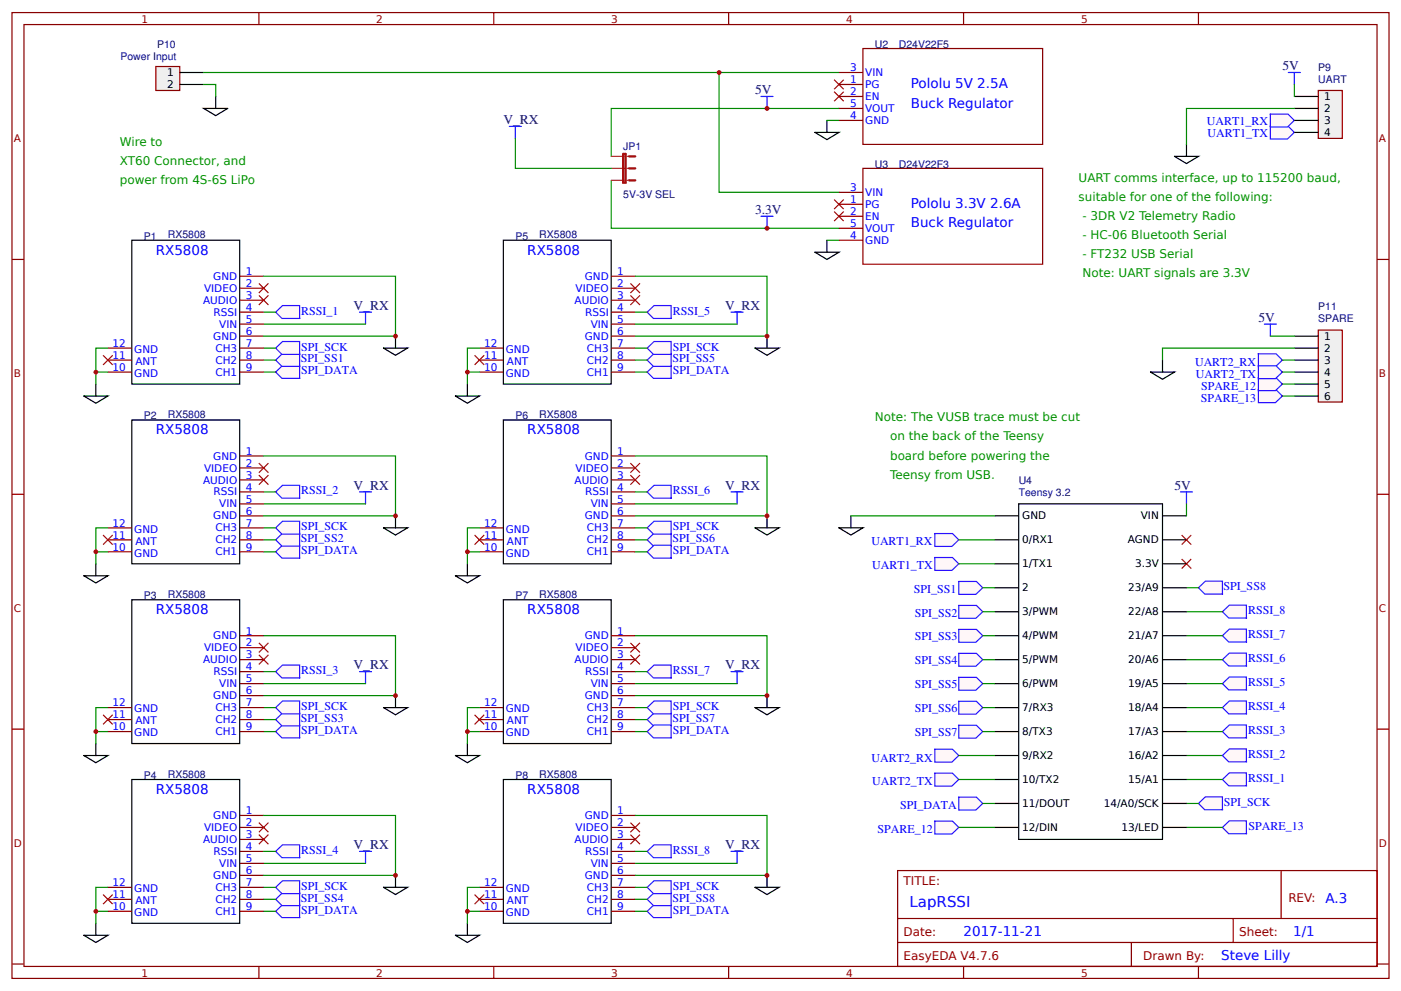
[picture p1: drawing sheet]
<svg xmlns="http://www.w3.org/2000/svg" width="312mm" height="221mm" viewBox="0 0 312 221" stroke-linecap="round" stroke-linejoin="round" font-family="sans-serif">
<g fill="none" stroke="#800" stroke-width=".27">
<path d="M2.7 2.8h306.4v215h-306.4zM5.3 5.5h301.1v209.6h-301.1zM57.6 2.8v2.7M109.9 2.8v2.7M162.2 2.8v2.7M214.4 2.8v2.7M266.7 2.8v2.7M2.7 57.7h2.6M306.4 57.7h2.7M2.7 110h2.6M306.4 110h2.7M2.7 162.3h2.6"/>
<path d="M306.4 162.3h2.7M199.8 193.8h106.6v21.3h-106.6zM285.1 193.8v10.6M2.7 214.6h2.6M57.6 215.1v2.7M109.9 215.1v2.7M162.2 215.1v2.7M199.8 204.4h106.6M199.8 209.8h106.6M214.4 215.1v2.7M251.8 209.8v5.3M266.7 215.1v2.7"/>
<path d="M274.4 204.4v5.4M306.4 214.6h2.7"/>
</g>
<g fill="#fff7f8" stroke="#430aff" stroke-width=".27">
<path d="M61.3 82.8l1.6-1.5h3.8v2.9h-4z"/>
<path d="M61.3 80.1l1.6-1.4h3.8v2.8h-4z"/>
<path d="M61.3 77.5l1.6-1.5h3.8v2.9h-4z"/>
</g>
<path d="M58.7 77.5h2.6M58.7 80.1h2.6M58.7 82.8h2.6" fill="none" stroke="#080" stroke-width=".27"/>
<g fill="#fff7f8" stroke="#430aff" stroke-width=".27">
<path d="M61.3 122.8l1.6-1.5h3.8v2.9h-4z"/>
<path d="M61.3 120.1l1.6-1.4h3.8v2.8h-4z"/>
<path d="M61.3 117.5l1.6-1.5h3.8v2.9h-4z"/>
</g>
<path d="M58.7 117.5h2.6M58.7 120.1h2.6M58.7 122.8h2.6" fill="none" stroke="#080" stroke-width=".27"/>
<g fill="#fff7f8" stroke="#430aff" stroke-width=".27">
<path d="M61.3 162.8l1.6-1.4h3.8v2.8h-4z"/>
<path d="M61.3 160.2l1.6-1.5h3.8v2.9h-4z"/>
<path d="M61.3 157.5l1.6-1.5h3.8v2.9h-4z"/>
<path d="M61.3 202.8l1.6-1.4h3.8v2.8h-4z"/>
<path d="M61.3 200.2l1.6-1.5h3.8v2.9h-4z"/>
<path d="M61.3 197.5l1.6-1.5h3.8v2.9h-4z"/>
<path d="M144 82.8l1.6-1.5h3.8v2.9h-4z"/>
<path d="M144 80.1l1.6-1.4h3.8v2.8h-4z"/>
<path d="M144 77.5l1.6-1.5h3.8v2.9h-4z"/>
<path d="M144 120.1l1.6-1.4h3.8v2.8h-4z"/>
<path d="M144 160.2l1.6-1.5h3.8v2.9h-4z"/>
<path d="M144 202.8l1.6-1.4h3.8v2.8h-4z"/>
<path d="M144 200.2l1.6-1.5h3.8v2.9h-4z"/>
<path d="M144 197.5l1.6-1.5h3.8v2.9h-4z"/>
</g>
<path d="M141.4 77.5h2.6M141.4 80.1h2.6M141.4 82.8h2.6M58.7 157.5h2.6M58.7 160.2h2.6M58.7 162.8h2.6M58.7 197.5h2.6M58.7 200.2h2.6M58.7 202.8h2.6" fill="none" stroke="#080" stroke-width=".27"/>
<g fill="#fff7f8" stroke="#430aff" stroke-width=".27">
<path d="M266.7 178.8l1.5-1.4h3.8l.1 2.8h-4z"/>
<path d="M213.3 177.4h4l1.4 1.4-1.5 1.5h-3.8z"/>
</g>
<path d="M218.7 178.8h2.7" fill="none" stroke="#080" stroke-width=".27"/>
<g fill="#fff7f8" stroke="#430aff" stroke-width=".27">
<path d="M272 173.5l1.6-1.5h3.8v2.9h-4z"/>
<path d="M272 162.8l1.6-1.4h3.8v2.8h-4z"/>
<path d="M272 157.5l1.6-1.5h3.8v2.9h-4z"/>
<path d="M272 152.2l1.6-1.5h3.8v2.9h-4z"/>
<path d="M272 146.8l1.6-1.4h3.8v2.8h-4z"/>
<path d="M272 141.5l1.6-1.5h3.8v2.9h-4z"/>
<path d="M272 136.2l1.6-1.5h3.8v2.9h-4z"/>
</g>
<path d="M264 157.5h8M264 152.2h8M264 173.5h8M264 168.2h8M264 162.8h8" fill="none" stroke="#080" stroke-width=".27"/>
<g fill="#fff7f8" stroke="#430aff" stroke-width=".27">
<path d="M144 117.5l1.6-1.5h3.8v2.9h-4z"/>
<path d="M144 157.5l1.6-1.5h3.8v2.9h-4z"/>
<path d="M144 122.8l1.6-1.5h3.8v2.9h-4z"/>
<path d="M144 162.8l1.6-1.4h3.8v2.8h-4z"/>
<path d="M272 168.2l1.6-1.5h3.8v2.9h-4z"/>
<path d="M61.3 109.5l1.6-1.5h3.8v2.9h-4z"/>
</g>
<path d="M58.7 112.1h22.6M141.4 117.5h2.6M141.4 122.8h2.6M141.4 120.1h2.6M141.4 157.5h2.6M141.4 162.8h2.6M141.4 160.2h2.6M141.4 197.5h2.6M141.4 200.2h2.6M141.4 202.8h2.6" fill="none" stroke="#080" stroke-width=".27"/>
<path d="M80 69.5h2.7M81.3 69.5v2.6M80 109.5h2.7M81.3 109.5v2.6M262.7 109.5h2.7M264 109.5v2.6" fill="none" stroke="#00f" stroke-width=".27"/>
<path d="M85.3 77.5h5.4l-2.7 1.6zM88 74.8v2.7M85.3 117.5h5.4l-2.7 1.6zM88 114.8v2.7" fill="none" stroke="#000" stroke-width=".27"/>
<g fill="#fff7f8" stroke="#430aff" stroke-width=".27">
<path d="M213.3 129.4h4l1.4 1.4-1.5 1.5h-3.8z"/>
<path d="M213.3 134.8h4l1.4 1.4-1.5 1.4h-3.8z"/>
<path d="M213.3 140.1h4l1.4 1.4-1.5 1.5h-3.8z"/>
<path d="M213.3 145.4h4l1.4 1.4-1.5 1.5h-3.8z"/>
<path d="M213.3 150.8h4l1.4 1.4-1.5 1.4h-3.8z"/>
<path d="M213.3 156.1h4l1.4 1.4-1.5 1.5h-3.8z"/>
<path d="M213.3 161.4h4l1.4 1.4-1.5 1.5h-3.8z"/>
<path d="M266.7 130.8l1.5-1.5h3.8l.1 2.9h-4z"/>
</g>
<path d="M218.7 136.2h2.7M218.7 146.8h2.7M218.7 141.5h2.7" fill="none" stroke="#080" stroke-width=".27"/>
<path d="M186.7 117.5h5.3l-2.6 1.6zM189.4 114.8v2.7" fill="none" stroke="#000" stroke-width=".27"/>
<g fill="#fff7f8" stroke="#430aff" stroke-width=".27">
<path d="M208 118.7h4l1.4 1.4-1.6 1.5h-3.8z"/>
<path d="M208 124.1h4l1.4 1.4-1.6 1.4h-3.8z"/>
</g>
<path d="M213.4 120.1h8M213.4 125.5h8M264 178.8h2.7" fill="none" stroke="#080" stroke-width=".27"/>
<path d="M286.7 16.1h2.7M288 16.1v2.7" fill="none" stroke="#00f" stroke-width=".27"/>
<path d="M261.4 34.8h5.3l-2.7 1.6zM264 32.1v2.7" fill="none" stroke="#000" stroke-width=".27"/>
<g fill="#fff7f8" stroke="#430aff" stroke-width=".27">
<path d="M282.6 28.1h4l1.4 1.4-1.5 1.4h-3.8z"/>
<path d="M282.6 25.4h4l1.4 1.4-1.5 1.5h-3.8z"/>
</g>
<path d="M34.7 14.8h5.3v5.3h-5.3z" fill="#efefef" stroke="#800" stroke-width=".27"/>
<path d="M40 16.1h5.3M40 18.8h5.3M45.3 24.1h5.4l-2.7 1.6zM48 21.5v2.6M181.4 29.5h5.3l-2.7 1.6zM184 26.8v2.7M181.4 56.1h5.3l-2.7 1.6zM184 53.5v2.6" fill="none" stroke="#000" stroke-width=".27"/>
<path d="M169.4 21.5h2.6M170.7 21.5v2.6M169.4 48.1h2.6M170.7 48.1v2.7" fill="none" stroke="#00f" stroke-width=".27"/>
<path d="M45.3 18.8h2.7v2.7M45.3 16.1h141.4M160 16.1v26.7h26.7M184 26.8h2.7M186.7 24.1h-50.7v10.7M136 40.1v10.7h50.7M58.7 72.1h22.6" fill="none" stroke="#080" stroke-width=".27"/>
<g fill="#000" stroke="#f00" stroke-width=".27">
<path d="M185.6 17.7l2.2 2.2zM187.8 17.7l-2.2 2.2z"/>
<path d="M185.6 20.4l2.2 2.1zM187.8 20.4l-2.2 2.1z"/>
<path d="M185.6 44.4l2.2 2.1zM185.6 46.5l2.2-2.1z"/>
<path d="M185.6 47.1l2.2 2.1zM185.6 49.2l2.2-2.1z"/>
<path d="M57.6 63.1l2.1 2.1zM59.7 63.1l-2.1 2.1z"/>
<path d="M57.6 65.7l2.1 2.2zM59.7 65.7l-2.1 2.2z"/>
<path d="M140.3 63.1l2.1 2.1zM142.4 63.1l-2.1 2.1z"/>
<path d="M140.3 65.7l2.1 2.2zM140.3 67.9l2.1-2.2z"/>
<path d="M57.6 103.1l2.1 2.1zM59.7 103.1l-2.1 2.1z"/>
<path d="M57.6 105.7l2.1 2.2zM59.7 105.7l-2.1 2.2z"/>
<path d="M140.3 103.1l2.1 2.1zM140.3 105.2l2.1-2.1z"/>
<path d="M140.3 105.7l2.1 2.2zM140.3 107.9l2.1-2.2z"/>
<path d="M263 119.1l2.1 2.1zM263 121.2l2.1-2.1z"/>
<path d="M263 124.4l2.1 2.1zM263 126.5l2.1-2.1z"/>
<path d="M57.6 143.1l2.1 2.1zM59.7 143.1l-2.1 2.1z"/>
<path d="M57.6 145.8l2.1 2.1zM59.7 145.8l-2.1 2.1z"/>
<path d="M140.3 143.1l2.1 2.1zM142.4 143.1l-2.1 2.1z"/>
<path d="M140.3 145.8l2.1 2.1zM142.4 145.8l-2.1 2.1z"/>
<path d="M57.6 183.1l2.1 2.1zM59.7 183.1l-2.1 2.1z"/>
<path d="M57.6 185.8l2.1 2.1zM59.7 185.8l-2.1 2.1z"/>
<path d="M140.3 183.1l2.1 2.1zM142.4 183.1l-2.1 2.1z"/>
<path d="M140.3 185.8l2.1 2.1zM142.4 185.8l-2.1 2.1z"/>
</g>
<path d="M293.4 20.1h5.3v10.7h-5.3z" fill="#efefef" stroke="#800" stroke-width=".27"/>
<path d="M288 21.5h5.4M288 24.1h5.4M288 26.8h5.4M288 29.5h5.4" fill="none" stroke="#000" stroke-width=".27"/>
<path d="M288 18.8v2.7M288 24.1h-24v8" fill="none" stroke="#080" stroke-width=".27"/>
<g fill="#fff7f8" stroke="#430aff" stroke-width=".27">
<path d="M208 166.8h4l1.4 1.4-1.6 1.4h-3.8z"/>
<path d="M208 182.8h4l1.4 1.4-1.6 1.4h-3.8z"/>
<path d="M272 184.2l1.6-1.5h3.8v2.9h-4z"/>
<path d="M208 172.1h4l1.4 1.4-1.6 1.5h-3.8z"/>
<path d="M280 86.7h4l1.4 1.4-1.6 1.5h-3.8z"/>
<path d="M280 84.1h4l1.4 1.4-1.6 1.4h-3.8z"/>
<path d="M280 78.7h4l1.4 1.4-1.6 1.5h-3.8z"/>
<path d="M280 81.4h4l1.4 1.4-1.6 1.5h-3.8z"/>
</g>
<path d="M264 136.2h8M264 130.8h2.7M218.7 152.2h2.7M218.7 157.5h2.7M264 146.8h8M264 141.5h8M213.4 168.2h8M213.4 173.5h8M218.7 162.8h2.7M213.4 184.2h8M264 184.2h8" fill="none" stroke="#080" stroke-width=".27"/>
<path d="M293.4 73.5h5.3v16h-5.3z" fill="#efefef" stroke="#800" stroke-width=".27"/>
<g fill="none" stroke="#000" stroke-width=".27">
<path d="M288 74.8h5.4M288 77.5h5.4M256 82.8h5.4l-2.7 1.6zM258.7 80.1v2.7M288 80.1h5.4M288 82.8h5.4M288 85.5h5.4M288 88.1h5.4M221.4 114.8h5.3M226.7 112.1h32v74.7h-32zM258.7 114.8h5.3M221.4 136.2h5.3"/>
<path d="M221.4 130.8h5.3M221.4 125.5h5.3M221.4 120.1h5.3M258.7 136.2h5.3M258.7 130.8h5.3M258.7 125.5h5.3M258.7 120.1h5.3M221.4 157.5h5.3M221.4 152.2h5.3M221.4 146.8h5.3M221.4 141.5h5.3M258.7 157.5h5.3"/>
<path d="M258.7 152.2h5.3M258.7 146.8h5.3M258.7 141.5h5.3M221.4 178.8h5.3M221.4 173.5h5.3M221.4 168.2h5.3M221.4 162.8h5.3M258.7 178.8h5.3M258.7 173.5h5.3M258.7 168.2h5.3M258.7 162.8h5.3M221.4 184.2h5.3"/>
<path d="M258.7 184.2h5.3"/>
</g>
<path d="M281.4 72.1h2.6M282.7 72.1v2.7" fill="none" stroke="#00f" stroke-width=".27"/>
<path d="M184 53.5h2.7M282.7 74.8h5.3M288 77.5h-29.3v2.6M285.4 80.1h2.6M285.4 82.8h2.6M285.4 85.5h2.6M285.4 88.1h2.6M189.4 114.8h32M264 112.1v2.7M218.7 130.8h2.7" fill="none" stroke="#080" stroke-width=".27"/>
<path d="M61.3 69.5l1.6-1.5h3.8v2.9h-4z" fill="#fff7f8" stroke="#430aff" stroke-width=".27"/>
<path d="M58.7 109.5h2.6" fill="none" stroke="#080" stroke-width=".27"/>
<path d="M61.3 149.5l1.6-1.5h3.8v2.9h-4z" fill="#fff7f8" stroke="#430aff" stroke-width=".27"/>
<path d="M85.3 157.5h5.4l-2.7 1.6zM88 154.8v2.7" fill="none" stroke="#000" stroke-width=".27"/>
<path d="M80 149.5h2.7M81.3 149.5v2.7" fill="none" stroke="#00f" stroke-width=".27"/>
<path d="M58.7 141.5h29.3v13.3h-29.3M58.7 152.2h22.6M58.7 149.5h2.6" fill="none" stroke="#080" stroke-width=".27"/>
<path d="M61.3 189.5l1.6-1.5h3.8v2.9h-4z" fill="#fff7f8" stroke="#430aff" stroke-width=".27"/>
<path d="M85.3 197.5h5.4l-2.7 1.6zM88 194.8v2.7" fill="none" stroke="#000" stroke-width=".27"/>
<path d="M80 189.5h2.7M81.3 189.5v2.7" fill="none" stroke="#00f" stroke-width=".27"/>
<path d="M58.7 192.2h22.6" fill="none" stroke="#080" stroke-width=".27"/>
<path d="M144 69.5l1.6-1.5h3.8v2.9h-4z" fill="#fff7f8" stroke="#430aff" stroke-width=".27"/>
<path d="M168 77.5h5.4l-2.7 1.6zM170.7 74.8v2.7" fill="none" stroke="#000" stroke-width=".27"/>
<path d="M162.7 69.5h2.7M164 69.5v2.6" fill="none" stroke="#00f" stroke-width=".27"/>
<path d="M141.4 72.1h22.6" fill="none" stroke="#080" stroke-width=".27"/>
<path d="M144 109.5l1.6-1.5h3.8v2.9h-4z" fill="#fff7f8" stroke="#430aff" stroke-width=".27"/>
<path d="M168 117.5h5.4l-2.7 1.6zM170.7 114.8v2.7" fill="none" stroke="#000" stroke-width=".27"/>
<path d="M162.7 109.5h2.7M164 109.5v2.6" fill="none" stroke="#00f" stroke-width=".27"/>
<path d="M141.4 112.1h22.6" fill="none" stroke="#080" stroke-width=".27"/>
<path d="M144 149.5l1.6-1.5h3.8v2.9h-4z" fill="#fff7f8" stroke="#430aff" stroke-width=".27"/>
<path d="M168 157.5h5.4l-2.7 1.6zM170.7 154.8v2.7" fill="none" stroke="#000" stroke-width=".27"/>
<path d="M162.7 149.5h2.7M164 149.5v2.7" fill="none" stroke="#00f" stroke-width=".27"/>
<path d="M141.4 152.2h22.6" fill="none" stroke="#080" stroke-width=".27"/>
<path d="M144 189.5l1.6-1.5h3.8v2.9h-4z" fill="#fff7f8" stroke="#430aff" stroke-width=".27"/>
<path d="M168 197.5h5.4l-2.7 1.6zM170.7 194.8v2.7" fill="none" stroke="#000" stroke-width=".27"/>
<path d="M162.7 189.5h2.7M164 189.5v2.7" fill="none" stroke="#00f" stroke-width=".27"/>
<path d="M141.4 192.2h22.6" fill="none" stroke="#080" stroke-width=".27"/>
<path d="M192 10.8h40v21.3h-40z" fill="#fff" stroke="#800" stroke-width=".27"/>
<path d="M186.7 18.8h5.3M186.7 16.1h5.3M186.7 21.5h5.3M186.7 26.8h5.3M186.7 24.1h5.3" fill="none" stroke="#800" stroke-width=".27"/>
<path d="M192 37.5h40v21.3h-40z" fill="#fff" stroke="#800" stroke-width=".27"/>
<g fill="none" stroke="#800" stroke-width=".27">
<path d="M186.7 45.5h5.3M186.7 48.1h5.3M186.7 42.8h5.3M186.7 53.5h5.3M186.7 50.8h5.3M24 77.5h5.3M53.3 61.5h5.4M53.3 64.1h5.4M53.3 66.8h5.4M53.3 69.5h5.4M53.3 72.1h5.4M53.3 74.8h5.4"/>
<path d="M53.3 77.5h5.4M24 80.1h5.3M24 82.8h5.3M53.3 80.1h5.4M53.3 82.8h5.4"/>
</g>
<path d="M29.3 53.5h24v32h-24zM18.7 88.1h5.3l-2.7 1.6zM21.3 85.5v2.6" fill="none" stroke="#000" stroke-width=".27"/>
<path d="M24 77.5h-2.7v8M58.7 69.5h2.6M21.3 82.8h2.7" fill="none" stroke="#080" stroke-width=".27"/>
<circle cx="21.3" cy="82.8" r=".53" fill="#c00"/>
<path d="M22.9 79.1l2.2 2.1zM25.1 79.1l-2.2 2.1z" fill="#000" stroke="#f00" stroke-width=".27"/>
<path d="M112 53.5h24v32h-24zM29.3 93.5h24v32h-24zM112 93.5h24v32h-24zM18.7 128.1h5.3l-2.7 1.6zM21.3 125.5v2.6M29.3 133.5h24v32h-24zM112 133.5h24v32h-24zM29.3 173.5h24v32h-24zM112 173.5h24v32h-24z" fill="none" stroke="#000" stroke-width=".27"/>
<g fill="none" stroke="#800" stroke-width=".27">
<path d="M106.7 77.5h5.3M136 61.5h5.4M136 64.1h5.4M136 66.8h5.4M136 69.5h5.4M136 72.1h5.4M136 74.8h5.4M136 77.5h5.4M106.7 80.1h5.3M106.7 82.8h5.3M136 80.1h5.4M136 82.8h5.4"/>
<path d="M24 117.5h5.3M53.3 101.5h5.4M53.3 104.1h5.4M53.3 106.8h5.4M53.3 109.5h5.4M53.3 112.1h5.4M53.3 114.8h5.4M53.3 117.5h5.4M106.7 117.5h5.3M136 101.5h5.4M136 104.1h5.4M136 106.8h5.4"/>
<path d="M136 109.5h5.4M136 112.1h5.4M136 114.8h5.4M136 117.5h5.4M24 120.1h5.3M24 122.8h5.3M53.3 120.1h5.4M53.3 122.8h5.4M106.7 120.1h5.3M106.7 122.8h5.3M136 120.1h5.4M136 122.8h5.4"/>
<path d="M24 157.5h5.3M53.3 141.5h5.4M53.3 144.2h5.4M53.3 146.8h5.4M53.3 149.5h5.4M53.3 152.2h5.4M53.3 154.8h5.4M53.3 157.5h5.4M106.7 157.5h5.3M136 141.5h5.4M136 144.2h5.4M136 146.8h5.4"/>
<path d="M136 149.5h5.4M136 152.2h5.4M136 154.8h5.4M136 157.5h5.4M24 160.2h5.3M24 162.8h5.3M53.3 160.2h5.4M53.3 162.8h5.4M106.7 160.2h5.3M106.7 162.8h5.3M136 160.2h5.4M136 162.8h5.4"/>
<path d="M24 197.5h5.3M53.3 181.5h5.4M53.3 184.2h5.4M53.3 186.8h5.4M53.3 189.5h5.4M53.3 192.2h5.4M53.3 194.8h5.4M53.3 197.5h5.4M106.7 197.5h5.3M136 181.5h5.4M136 184.2h5.4M136 186.8h5.4"/>
<path d="M136 189.5h5.4M136 192.2h5.4M136 194.8h5.4M136 197.5h5.4M24 200.2h5.3M24 202.8h5.3M53.3 200.2h5.4M53.3 202.8h5.4M106.7 200.2h5.3M106.7 202.8h5.3M136 200.2h5.4M136 202.8h5.4"/>
</g>
<path d="M24 117.5h-2.7v8M21.3 122.8h2.7" fill="none" stroke="#080" stroke-width=".27"/>
<circle cx="21.3" cy="122.8" r=".53" fill="#c00"/>
<path d="M18.7 168.2h5.3l-2.7 1.6zM21.3 165.5v2.7" fill="none" stroke="#000" stroke-width=".27"/>
<path d="M24 157.5h-2.7v8M21.3 162.8h2.7" fill="none" stroke="#080" stroke-width=".27"/>
<circle cx="21.3" cy="162.8" r=".53" fill="#c00"/>
<path d="M18.7 208.2h5.3l-2.7 1.6zM21.3 205.5v2.7" fill="none" stroke="#000" stroke-width=".27"/>
<path d="M24 197.5h-2.7v8M21.3 202.8h2.7" fill="none" stroke="#080" stroke-width=".27"/>
<circle cx="21.3" cy="202.8" r=".53" fill="#c00"/>
<path d="M101.3 208.2h5.4l-2.7 1.6zM104 205.5v2.7" fill="none" stroke="#000" stroke-width=".27"/>
<path d="M106.7 197.5h-2.7v8M104 202.8h2.7" fill="none" stroke="#080" stroke-width=".27"/>
<circle cx="104" cy="202.8" r=".53" fill="#c00"/>
<path d="M101.3 168.2h5.4l-2.7 1.6zM104 165.5v2.7" fill="none" stroke="#000" stroke-width=".27"/>
<path d="M106.7 157.5h-2.7v8M104 162.8h2.7" fill="none" stroke="#080" stroke-width=".27"/>
<circle cx="104" cy="162.8" r=".53" fill="#c00"/>
<path d="M101.3 128.1h5.4l-2.7 1.6zM104 125.5v2.6" fill="none" stroke="#000" stroke-width=".27"/>
<path d="M106.7 117.5h-2.7v8M104 122.8h2.7" fill="none" stroke="#080" stroke-width=".27"/>
<circle cx="104" cy="122.8" r=".53" fill="#c00"/>
<path d="M101.3 88.1h5.4l-2.7 1.6zM104 85.5v2.6" fill="none" stroke="#000" stroke-width=".27"/>
<path d="M106.7 77.5h-2.7v8M104 82.8h2.7" fill="none" stroke="#080" stroke-width=".27"/>
<circle cx="104" cy="82.8" r=".53" fill="#c00"/>
<g fill="#000" stroke="#f00" stroke-width=".27">
<path d="M105.6 79.1l2.1 2.1zM107.7 79.1l-2.1 2.1z"/>
<path d="M22.9 119.1l2.2 2.1zM25.1 119.1l-2.2 2.1z"/>
<path d="M105.6 119.1l2.1 2.1zM105.6 121.2l2.1-2.1z"/>
<path d="M22.9 159.1l2.2 2.1zM25.1 159.1l-2.2 2.1z"/>
<path d="M105.6 159.1l2.1 2.1zM107.7 159.1l-2.1 2.1z"/>
<path d="M22.9 199.1l2.2 2.1zM25.1 199.1l-2.2 2.1z"/>
<path d="M105.6 199.1l2.1 2.1zM105.6 201.2l2.1-2.1z"/>
</g>
<circle cx="88" cy="154.8" r=".53" fill="#c00"/>
<path d="M58.7 181.5h29.3v13.3h-29.3M58.7 189.5h2.6" fill="none" stroke="#080" stroke-width=".27"/>
<circle cx="88" cy="194.8" r=".53" fill="#c00"/>
<path d="M141.4 61.5h29.3v13.3h-29.3M141.4 69.5h2.6" fill="none" stroke="#080" stroke-width=".27"/>
<circle cx="170.7" cy="74.8" r=".53" fill="#c00"/>
<path d="M141.4 101.5h29.3v13.3h-29.3M141.4 109.5h2.6" fill="none" stroke="#080" stroke-width=".27"/>
<circle cx="170.7" cy="114.8" r=".53" fill="#c00"/>
<path d="M141.4 141.5h29.3v13.3h-29.3M141.4 149.5h2.6" fill="none" stroke="#080" stroke-width=".27"/>
<circle cx="170.7" cy="154.8" r=".53" fill="#c00"/>
<path d="M141.4 181.5h29.3v13.3h-29.3M141.4 189.5h2.6" fill="none" stroke="#080" stroke-width=".27"/>
<circle cx="170.7" cy="194.8" r=".53" fill="#c00"/>
<path d="M58.7 61.5h29.3v13.3h-29.3" fill="none" stroke="#080" stroke-width=".27"/>
<circle cx="88" cy="74.8" r=".53" fill="#c00"/>
<path d="M58.7 101.5h29.3v13.3h-29.3" fill="none" stroke="#080" stroke-width=".27"/>
<circle cx="88" cy="114.8" r=".53" fill="#c00"/>
<path d="M113.3 28.1h2.7M114.7 28.1v2.7" fill="none" stroke="#00f" stroke-width=".27"/>
<path d="M136 34.8h4M136 37.5h4M136 40.1h4" fill="none" stroke="#8d2323" stroke-width=".27"/>
<path d="M138.7 34.3h.5v6.4h-.5zM140 34.8h1.4M140 37.5h1.4M140 40.1h1.4" fill="none" stroke="#8d2323" stroke-width=".53"/>
<path d="M114.7 30.8v6.7h21.3" fill="none" stroke="#080" stroke-width=".27"/>
<g fill="#c00">
<circle cx="170.7" cy="24.1" r=".53"/>
<circle cx="170.7" cy="50.8" r=".53"/>
<circle cx="160" cy="16.1" r=".53"/>
</g>
<text font-size="3.3" fill="#00f" x="202.4" y="201.8">LapRSSI</text>
<g font-size="3" fill="#000080">
<text x="285.4" y="15.6">5V</text>
<text x="168" y="20.9">5V</text>
<text x="112" y="27.6">V_RX</text>
<text x="168" y="47.6">3.3V</text>
<text x="78.7" y="68.9">V_RX</text>
<text x="161.4" y="68.9">V_RX</text>
<text x="280" y="71.6">5V</text>
<text x="78.7" y="108.9">V_RX</text>
<text x="161.4" y="108.9">V_RX</text>
<text x="261.4" y="108.9">5V</text>
<text x="78.7" y="149">V_RX</text>
<text x="161.4" y="149">V_RX</text>
<text x="78.7" y="189">V_RX</text>
<text x="161.4" y="189">V_RX</text>
</g>
<g font-size="3" fill="#00f">
<text x="202.7" y="19.7">Pololu 5V 2.5A</text>
<text x="202.7" y="23.9">Buck Regulator</text>
<text x="202.7" y="46.3">Pololu 3.3V 2.6A</text>
<text x="202.7" y="50.6">Buck Regulator</text>
<text x="34.7" y="56.7">RX5808</text>
<text x="117.3" y="56.7">RX5808</text>
<text x="34.7" y="96.7">RX5808</text>
<text x="117.3" y="96.7">RX5808</text>
<text x="34.7" y="136.7">RX5808</text>
<text x="117.3" y="136.7">RX5808</text>
<text x="34.7" y="176.7">RX5808</text>
<text x="117.3" y="176.7">RX5808</text>
<text x="295" y="201">A.3</text>
<text x="214.4" y="208.4">2017-11-21</text>
<text x="287.8" y="208.4">1/1</text>
<text x="271.8" y="213.8">Steve Lilly</text>
</g>
<g font-size="2.7" fill="#00f">
<text x="268.6" y="27.9">UART1_RX</text>
<text x="268.7" y="30.5">UART1_TX</text>
<text x="67" y="70">RSSI_1</text>
<text x="149.7" y="70">RSSI_5</text>
<text x="67" y="80.7">SPI_SS1</text>
<text x="67" y="78">SPI_SCK</text>
<text x="67" y="83.3">SPI_DATA</text>
<text x="149.7" y="80.7">SPI_SS5</text>
<text x="149.7" y="78">SPI_SCK</text>
<text x="149.7" y="83.3">SPI_DATA</text>
<text x="265.9" y="81.5">UART2_RX</text>
<text x="266.1" y="84.1">UART2_TX</text>
<text x="267.3" y="89.5">SPARE_13</text>
<text x="267.3" y="86.8">SPARE_12</text>
<text x="67" y="110">RSSI_2</text>
<text x="149.7" y="110">RSSI_6</text>
<text x="67" y="118">SPI_SCK</text>
<text x="149.7" y="118">SPI_SCK</text>
<text x="67" y="120.7">SPI_SS2</text>
<text x="67" y="123.3">SPI_DATA</text>
<text x="149.7" y="120.7">SPI_SS6</text>
<text x="149.7" y="123.3">SPI_DATA</text>
<text x="193.9" y="121.2">UART1_RX</text>
<text x="194.1" y="126.5">UART1_TX</text>
<text x="203.4" y="131.9">SPI_SS1</text>
<text x="272.2" y="131.3">SPI_SS8</text>
<text x="203.6" y="137.2">SPI_SS2</text>
<text x="277.7" y="136.7">RSSI_8</text>
<text x="203.6" y="142.6">SPI_SS3</text>
<text x="277.7" y="142">RSSI_7</text>
<text x="203.6" y="147.9">SPI_SS4</text>
<text x="277.7" y="147.4">RSSI_6</text>
<text x="67" y="150">RSSI_3</text>
<text x="149.7" y="150">RSSI_7</text>
<text x="203.6" y="153.2">SPI_SS5</text>
<text x="277.7" y="152.7">RSSI_5</text>
<text x="67" y="160.7">SPI_SS3</text>
<text x="67" y="158">SPI_SCK</text>
<text x="149.7" y="160.7">SPI_SS7</text>
<text x="149.7" y="158">SPI_SCK</text>
<text x="203.6" y="158.6">SPI_SS6</text>
<text x="277.7" y="158">RSSI_4</text>
<text x="67" y="163.4">SPI_DATA</text>
<text x="149.7" y="163.4">SPI_DATA</text>
<text x="203.6" y="163.9">SPI_SS7</text>
<text x="277.7" y="163.4">RSSI_3</text>
<text x="193.9" y="169.5">UART2_RX</text>
<text x="277.7" y="168.7">RSSI_2</text>
<text x="194.1" y="174.8">UART2_TX</text>
<text x="272.4" y="179.4">SPI_SCK</text>
<text x="277.7" y="174">RSSI_1</text>
<text x="195.3" y="185.5">SPARE_12</text>
<text x="200.3" y="180.2">SPI_DATA</text>
<text x="277.8" y="184.7">SPARE_13</text>
<text x="67" y="190">RSSI_4</text>
<text x="149.7" y="190">RSSI_8</text>
<text x="67" y="200.7">SPI_SS4</text>
<text x="67" y="198">SPI_SCK</text>
<text x="67" y="203.4">SPI_DATA</text>
<text x="149.7" y="200.7">SPI_SS8</text>
<text x="149.7" y="198">SPI_SCK</text>
<text x="149.7" y="203.4">SPI_DATA</text>
</g>
<g font-size="2.7" fill="#090">
<text x="26.7" y="32.4">Wire to</text>
<text x="26.7" y="36.7">XT60 Connector, and</text>
<text x="26.7" y="40.9">power from 4S-6S LiPo</text>
<text x="240" y="40.4">UART comms interface, up to 115200 baud,</text>
<text x="240" y="44.7">suitable for one of the following:</text>
<text x="240.9" y="48.9">- 3DR V2 Telemetry Radio</text>
<text x="240.9" y="53.2">- HC-06 Bluetooth Serial</text>
<text x="240.9" y="57.5">- FT232 USB Serial</text>
<text x="240.9" y="61.7">Note: UART signals are 3.3V</text>
<text x="194.7" y="93.7">Note: The VUSB trace must be cut</text>
<text x="198.1" y="98">on the back of the Teensy</text>
<text x="198.1" y="102.3">board before powering the</text>
<text x="198.1" y="106.5">Teensy from USB.</text>
</g>
<g font-size="2.7" fill="#800">
<text x="201.1" y="197">TITLE:</text>
<text x="286.7" y="200.7">REV:</text>
<text x="201.1" y="208.4">Date:</text>
<text x="275.8" y="208.4">Sheet:</text>
<text x="201.1" y="213.8">EasyEDA V4.7.6</text>
<text x="254.4" y="213.8">Drawn By:</text>
</g>
<g font-size="2.3" fill="#800">
<text x="31.5" y="5.1">1</text>
<text x="83.7" y="5.1">2</text>
<text x="136" y="5.1">3</text>
<text x="188.3" y="5.1">4</text>
<text x="240.6" y="5.1">5</text>
<text x="3.1" y="31.6">A</text>
<text x="306.8" y="31.6">A</text>
<text x="3.1" y="83.9">B</text>
<text x="306.8" y="83.9">B</text>
<text x="3.1" y="136.2">C</text>
<text x="306.8" y="136.2">C</text>
<text x="3.1" y="188.4">D</text>
<text x="306.8" y="188.4">D</text>
<text x="31.5" y="217.4">1</text>
<text x="83.7" y="217.4">2</text>
<text x="136" y="217.4">3</text>
<text x="188.3" y="217.4">4</text>
<text x="240.6" y="217.4">5</text>
</g>
<g font-size="2.3" fill="#000080">
<text x="34.9" y="10.7">P10</text>
<text x="194.7" y="10.7">U2</text>
<text x="200" y="10.7">D24V22F5</text>
<text x="26.8" y="13.4">Power Input</text>
<text x="293.4" y="15.7">P9</text>
<text x="293.4" y="18.4">UART</text>
<text x="138.7" y="33.3">JP1</text>
<text x="194.7" y="37.3">U3</text>
<text x="200" y="37.3">D24V22F3</text>
<text x="138.7" y="44">5V-3V SEL</text>
<text x="32" y="53.3">P1</text>
<text x="37.3" y="53.1">RX5808</text>
<text x="114.7" y="53.3">P5</text>
<text x="120" y="53.1">RX5808</text>
<text x="293.4" y="71.7">SPARE</text>
<text x="293.4" y="69.1">P11</text>
<text x="32" y="93.3">P2</text>
<text x="37.3" y="93.1">RX5808</text>
<text x="114.7" y="93.3">P6</text>
<text x="120" y="93.1">RX5808</text>
<text x="226.7" y="107.7">U4</text>
<text x="226.7" y="110.4">Teensy 3.2</text>
<text x="32" y="133.3">P3</text>
<text x="37.3" y="133.1">RX5808</text>
<text x="114.7" y="133.3">P7</text>
<text x="120" y="133.1">RX5808</text>
<text x="32" y="173.4">P4</text>
<text x="37.3" y="173.1">RX5808</text>
<text x="114.7" y="173.4">P8</text>
<text x="120" y="173.1">RX5808</text>
</g>
<g font-size="2.3">
<text x="37.2" y="16.9">1</text>
<text x="37.2" y="19.6">2</text>
<text x="294.7" y="22.3">1</text>
<text x="294.7" y="24.9">2</text>
<text x="294.7" y="27.6">3</text>
<text x="294.7" y="30.3">4</text>
<text x="294.7" y="75.6">1</text>
<text x="294.7" y="78.3">2</text>
<text x="294.7" y="80.9">3</text>
<text x="294.7" y="83.6">4</text>
<text x="294.7" y="86.3">5</text>
<text x="294.7" y="88.9">6</text>
<text x="227.5" y="115.6">GND</text>
<text x="253.9" y="115.6">VIN</text>
<text x="227.5" y="120.9">0/RX1</text>
<text x="251" y="120.9">AGND</text>
<text x="227.5" y="131.6">2</text>
<text x="227.5" y="126.3">1/TX1</text>
<text x="251.1" y="131.6">23/A9</text>
<text x="252.6" y="126.3">3.3V</text>
<text x="227.5" y="137">3/PWM</text>
<text x="251.1" y="137">22/A8</text>
<text x="227.5" y="142.3">4/PWM</text>
<text x="251.1" y="142.3">21/A7</text>
<text x="227.5" y="147.6">5/PWM</text>
<text x="251.1" y="147.6">20/A6</text>
<text x="227.5" y="153">6/PWM</text>
<text x="251.1" y="153">19/A5</text>
<text x="227.5" y="158.3">7/RX3</text>
<text x="251.1" y="158.3">18/A4</text>
<text x="227.5" y="163.6">8/TX3</text>
<text x="251.1" y="163.6">17/A3</text>
<text x="227.5" y="169">9/RX2</text>
<text x="251.1" y="169">16/A2</text>
<text x="227.5" y="179.6">11/DOUT</text>
<text x="227.5" y="174.3">10/TX2</text>
<text x="245.6" y="179.6">14/A0/SCK</text>
<text x="251.1" y="174.3">15/A1</text>
<text x="227.5" y="185">12/DIN</text>
<text x="249.6" y="185">13/LED</text>
</g>
<g font-size="2.3" fill="#00f">
<text x="189.2" y="15.9">3</text>
<text x="192.6" y="16.9">VIN</text>
<text x="189.2" y="18.5">1</text>
<text x="189.2" y="21.2">2</text>
<text x="189.2" y="23.9">5</text>
<text x="192.6" y="19.6">PG</text>
<text x="192.6" y="22.3">EN</text>
<text x="189.2" y="26.5">4</text>
<text x="192.6" y="27.6">GND</text>
<text x="192.6" y="24.9">VOUT</text>
<text x="189.2" y="45.2">1</text>
<text x="189.2" y="47.9">2</text>
<text x="189.2" y="42.5">3</text>
<text x="192.6" y="46.3">PG</text>
<text x="192.6" y="43.6">VIN</text>
<text x="189.2" y="53.2">4</text>
<text x="189.2" y="50.5">5</text>
<text x="192.6" y="48.9">EN</text>
<text x="192.6" y="51.6">VOUT</text>
<text x="192.6" y="54.3">GND</text>
<text x="45.4" y="64.9">VIDEO</text>
<text x="47.5" y="62.3">GND</text>
<text x="54.7" y="63.9">2</text>
<text x="54.7" y="61.2">1</text>
<text x="128.1" y="64.9">VIDEO</text>
<text x="130.1" y="62.3">GND</text>
<text x="137.4" y="61.2">1</text>
<text x="137.4" y="63.9">2</text>
<text x="45.2" y="67.6">AUDIO</text>
<text x="47.5" y="70.3">RSSI</text>
<text x="54.7" y="66.5">3</text>
<text x="54.7" y="69.2">4</text>
<text x="54.7" y="71.9">5</text>
<text x="127.9" y="67.6">AUDIO</text>
<text x="130.2" y="70.3">RSSI</text>
<text x="137.4" y="66.5">3</text>
<text x="137.4" y="69.2">4</text>
<text x="137.4" y="71.9">5</text>
<text x="25" y="77.2">12</text>
<text x="47.5" y="75.6">GND</text>
<text x="48.8" y="72.9">VIN</text>
<text x="54.7" y="77.2">7</text>
<text x="54.7" y="74.5">6</text>
<text x="107.7" y="77.2">12</text>
<text x="130.1" y="75.6">GND</text>
<text x="131.5" y="72.9">VIN</text>
<text x="137.4" y="74.5">6</text>
<text x="137.4" y="77.2">7</text>
<text x="25" y="79.9">11</text>
<text x="25" y="82.5">10</text>
<text x="29.9" y="83.9">GND</text>
<text x="29.9" y="78.5">GND</text>
<text x="30.1" y="81.2">ANT</text>
<text x="47.9" y="78.3">CH3</text>
<text x="47.9" y="80.9">CH2</text>
<text x="47.9" y="83.6">CH1</text>
<text x="54.7" y="79.9">8</text>
<text x="54.7" y="82.5">9</text>
<text x="107.7" y="79.9">11</text>
<text x="107.7" y="82.5">10</text>
<text x="112.5" y="83.9">GND</text>
<text x="112.5" y="78.5">GND</text>
<text x="112.8" y="81.2">ANT</text>
<text x="130.6" y="78.3">CH3</text>
<text x="130.6" y="80.9">CH2</text>
<text x="130.6" y="83.6">CH1</text>
<text x="137.4" y="79.9">8</text>
<text x="137.4" y="82.5">9</text>
<text x="54.7" y="101.2">1</text>
<text x="137.4" y="101.2">1</text>
<text x="45.2" y="107.6">AUDIO</text>
<text x="45.4" y="104.9">VIDEO</text>
<text x="47.5" y="102.3">GND</text>
<text x="54.7" y="103.9">2</text>
<text x="54.7" y="106.5">3</text>
<text x="127.9" y="107.6">AUDIO</text>
<text x="128.1" y="104.9">VIDEO</text>
<text x="130.1" y="102.3">GND</text>
<text x="137.4" y="103.9">2</text>
<text x="137.4" y="106.5">3</text>
<text x="47.5" y="110.3">RSSI</text>
<text x="48.8" y="112.9">VIN</text>
<text x="54.7" y="109.2">4</text>
<text x="54.7" y="111.9">5</text>
<text x="130.2" y="110.3">RSSI</text>
<text x="131.5" y="112.9">VIN</text>
<text x="137.4" y="109.2">4</text>
<text x="137.4" y="111.9">5</text>
<text x="25" y="119.9">11</text>
<text x="25" y="117.2">12</text>
<text x="29.9" y="118.5">GND</text>
<text x="47.5" y="115.6">GND</text>
<text x="47.9" y="118.3">CH3</text>
<text x="54.7" y="117.2">7</text>
<text x="54.7" y="119.9">8</text>
<text x="54.7" y="114.5">6</text>
<text x="107.7" y="119.9">11</text>
<text x="107.7" y="117.2">12</text>
<text x="112.5" y="118.5">GND</text>
<text x="130.1" y="115.6">GND</text>
<text x="130.6" y="118.3">CH3</text>
<text x="137.4" y="114.5">6</text>
<text x="137.4" y="117.2">7</text>
<text x="137.4" y="119.9">8</text>
<text x="25" y="122.5">10</text>
<text x="29.9" y="123.9">GND</text>
<text x="30.1" y="121.2">ANT</text>
<text x="47.9" y="120.9">CH2</text>
<text x="47.9" y="123.6">CH1</text>
<text x="54.7" y="122.5">9</text>
<text x="107.7" y="122.5">10</text>
<text x="112.5" y="123.9">GND</text>
<text x="112.8" y="121.2">ANT</text>
<text x="130.6" y="120.9">CH2</text>
<text x="130.6" y="123.6">CH1</text>
<text x="137.4" y="122.5">9</text>
<text x="47.5" y="142.3">GND</text>
<text x="54.7" y="143.9">2</text>
<text x="54.7" y="141.2">1</text>
<text x="130.1" y="142.3">GND</text>
<text x="137.4" y="141.2">1</text>
<text x="137.4" y="143.9">2</text>
<text x="45.2" y="147.6">AUDIO</text>
<text x="45.4" y="145">VIDEO</text>
<text x="54.7" y="146.6">3</text>
<text x="54.7" y="149.2">4</text>
<text x="127.9" y="147.6">AUDIO</text>
<text x="128.1" y="145">VIDEO</text>
<text x="137.4" y="146.6">3</text>
<text x="137.4" y="149.2">4</text>
<text x="47.5" y="155.6">GND</text>
<text x="47.5" y="150.3">RSSI</text>
<text x="48.8" y="153">VIN</text>
<text x="54.7" y="151.9">5</text>
<text x="54.7" y="154.6">6</text>
<text x="130.1" y="155.6">GND</text>
<text x="130.2" y="150.3">RSSI</text>
<text x="131.5" y="153">VIN</text>
<text x="137.4" y="154.6">6</text>
<text x="137.4" y="151.9">5</text>
<text x="25" y="159.9">11</text>
<text x="25" y="157.2">12</text>
<text x="29.9" y="158.6">GND</text>
<text x="30.1" y="161.2">ANT</text>
<text x="47.9" y="158.3">CH3</text>
<text x="47.9" y="161">CH2</text>
<text x="54.7" y="157.2">7</text>
<text x="54.7" y="159.9">8</text>
<text x="107.7" y="159.9">11</text>
<text x="107.7" y="157.2">12</text>
<text x="112.5" y="158.6">GND</text>
<text x="112.8" y="161.2">ANT</text>
<text x="130.6" y="158.3">CH3</text>
<text x="130.6" y="161">CH2</text>
<text x="137.4" y="157.2">7</text>
<text x="137.4" y="159.9">8</text>
<text x="25" y="162.6">10</text>
<text x="29.9" y="163.9">GND</text>
<text x="47.9" y="163.6">CH1</text>
<text x="54.7" y="162.6">9</text>
<text x="107.7" y="162.6">10</text>
<text x="112.5" y="163.9">GND</text>
<text x="130.6" y="163.6">CH1</text>
<text x="137.4" y="162.6">9</text>
<text x="45.4" y="185">VIDEO</text>
<text x="47.5" y="182.3">GND</text>
<text x="54.7" y="183.9">2</text>
<text x="54.7" y="181.2">1</text>
<text x="128.1" y="185">VIDEO</text>
<text x="130.1" y="182.3">GND</text>
<text x="137.4" y="181.2">1</text>
<text x="137.4" y="183.9">2</text>
<text x="45.2" y="187.6">AUDIO</text>
<text x="47.5" y="190.3">RSSI</text>
<text x="54.7" y="186.6">3</text>
<text x="54.7" y="189.2">4</text>
<text x="54.7" y="191.9">5</text>
<text x="127.9" y="187.6">AUDIO</text>
<text x="130.2" y="190.3">RSSI</text>
<text x="137.4" y="186.6">3</text>
<text x="137.4" y="189.2">4</text>
<text x="137.4" y="191.9">5</text>
<text x="25" y="197.2">12</text>
<text x="47.5" y="195.6">GND</text>
<text x="48.8" y="193">VIN</text>
<text x="54.7" y="197.2">7</text>
<text x="54.7" y="194.6">6</text>
<text x="107.7" y="197.2">12</text>
<text x="130.1" y="195.6">GND</text>
<text x="131.5" y="193">VIN</text>
<text x="137.4" y="194.6">6</text>
<text x="137.4" y="197.2">7</text>
<text x="25" y="199.9">11</text>
<text x="25" y="202.6">10</text>
<text x="29.9" y="203.9">GND</text>
<text x="29.9" y="198.6">GND</text>
<text x="30.1" y="201.2">ANT</text>
<text x="47.9" y="198.3">CH3</text>
<text x="47.9" y="201">CH2</text>
<text x="47.9" y="203.6">CH1</text>
<text x="54.7" y="199.9">8</text>
<text x="54.7" y="202.6">9</text>
<text x="107.7" y="199.9">11</text>
<text x="107.7" y="202.6">10</text>
<text x="112.5" y="203.9">GND</text>
<text x="112.5" y="198.6">GND</text>
<text x="112.8" y="201.2">ANT</text>
<text x="130.6" y="198.3">CH3</text>
<text x="130.6" y="201">CH2</text>
<text x="130.6" y="203.6">CH1</text>
<text x="137.4" y="199.9">8</text>
<text x="137.4" y="202.6">9</text>
</g>
</svg>
